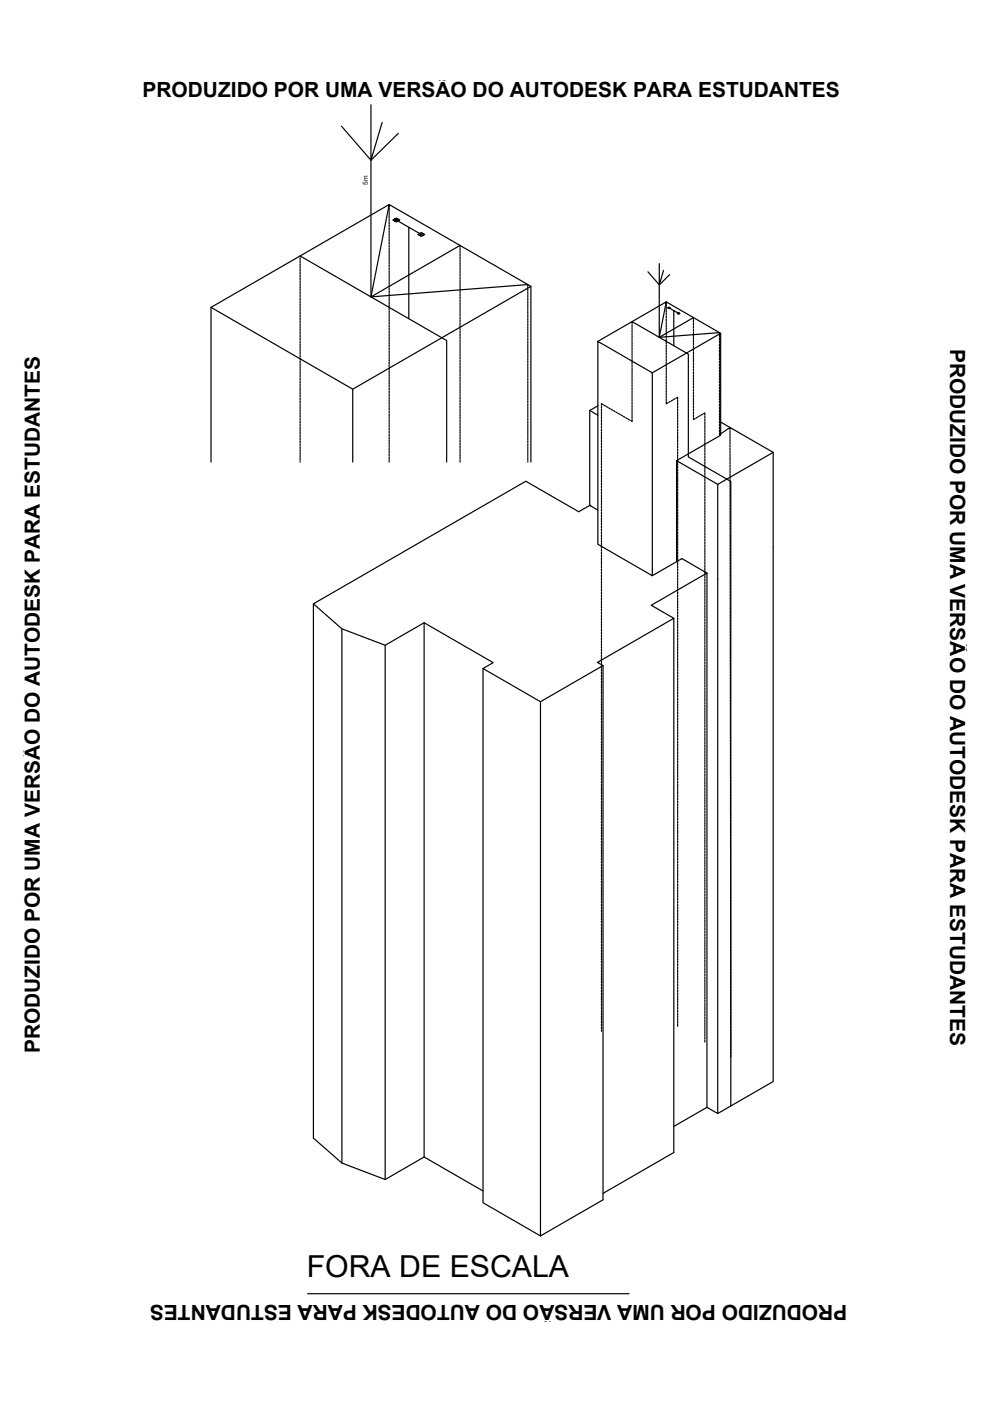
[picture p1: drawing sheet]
<svg xmlns="http://www.w3.org/2000/svg" width="210mm" height="297mm" viewBox="0 0 210 297" stroke-linecap="round" stroke-linejoin="round" font-family="sans-serif">
<!-- layer: estrutura -->
<g fill="none" stroke="#000" stroke-width=".25">
<path d="M44.7 65.2l30.1 17.3v15.5M44.7 65.2l37.8-21.8 30.1 17.3v37.3M44.7 65.2v32.8M112.6 60.7l-37.8 21.8M126.8 72.4l11.5 6.6v43.1l-11.5-6.7zM126.8 72.4l14.5-8.4 11.5 6.7v21.6l-9.3 5.4v21.4M152.8 70.7l-14.5 8.3M125 87l1.8 1M125 87v20.2M126.8 86l-1.8 1M143.5 97.7l8.7 5v133.4l-2.3-1.3M152.8 89.5l11.1 6.4v133.4l-11.7 6.8"/>
<path d="M163.9 95.9l-11.7 6.8M125 107.2l-2.3 1.3-11.2-6.5-45.1 26v113.3l6.1 5.3 9.2 3.5M125 107.2h.1M125 107.2l1.8 .9M66.4 128l6.1 5.3 9.2 3.5M72.5 133.3v113.3M89.9 132v113.3l-8.2 4.8M142.9 131.1v113.3l-15 8.6M149.9 121.5l-11.8 6.8 4.8 2.8-16.2 9.3 1.2 .7M149.9 121.5v113.3M149.9 121.5l-5.3-3.1-6.3 3.7M102.4 141.7v113.3l12.2 7"/>
<path d="M127.9 141.1v113.3l-13.3 7.6M127.9 141.1l-13.3 7.7M149.9 234.8l-7 4M81.7 250.1v-113.3l8.2-4.8 14.7 8.5-2.2 1.2 12.2 7.1v113.2M89.9 245.3l12.5 7.2"/>
</g>
<!-- layer: materiais -->
<g fill="none" stroke="#000" stroke-width=".25">
<path d="M72.4 26.8l6.3 7.2 5.8-5.7M78.7 22.2v11.8l2.3-8M78.7 34v28.9M83.7 46.4l.3-.2 .4 .2-.7 .5-.4-.2 .4-.3 3 1.8M83.7 46.9l.7-.5 .4 .3-.8 .4zM88.6 49.7l.7-.4 .4 .2-.7 .4zM89.7 49.9l-3-1.7v19.4M89.7 49.5l.4 .2-.8 .4-.3-.2 .3-.2M137.4 57.6l2.4 2.8 2.2-2.2M139.8 55.9v4.5l.9-3.1M139.8 60.4v11.1M141.7 65.2h.3l-.4 .1 .1-.1 1.2 .7"/>
<path d="M141.7 65.3l.3-.1 .1 .1-.3 .1zM143.6 66.4l.3-.1 .1 .1zM144 66.5l-1.1-.6v7.4M144 66.4h.2l-.3 .2-.2-.1 .2-.1"/>
</g>
<!-- layer: condutos -->
<g fill="none" stroke="#000" stroke-width=".25">
<path d="M63.6 54.5v-.2l15.1 8.6M63.6 54.7v.4M63.6 55.3v.4M63.6 55.9v.4M63.6 56.5v.4M63.6 57.1v.4M63.6 57.7v.4M63.6 58.3v.4M63.6 58.9v.4M63.6 59.5v.4M82.5 43.9v-.5l-3.8 19.5M82.5 44.1v.4"/>
<path d="M82.5 44.7v.4M82.5 45.3v.4M82.5 45.9v.4M82.5 46.5v.4M82.5 47.1v.4M82.5 47.7v.4M82.5 48.3v.4M82.5 48.9v.4M82.5 49.5v.4M82.5 50.1v.4M82.5 50.7v.4M82.5 51.3v.5"/>
<path d="M82.5 52v.4M82.5 52.6v.4M82.5 53.2v.4M82.5 53.8v.4M82.5 54.4v.4M82.5 55v.4M82.5 55.6v.4M82.5 56.2v.4M82.5 56.8v.4M82.5 57.4v.4M82.5 58v.4M82.5 58.6v.4"/>
<path d="M82.5 59.2v.4M82.5 59.8v.4M97.5 52.4v-.4l-18.8 10.9 16 9.3v25.8M97.5 52.6v.5M97.5 53.3v.4M97.5 53.9v.4M97.5 54.5v.4M97.5 55.1v.4M97.5 55.7v.4M97.5 56.3v.4M97.5 56.9v.4M97.5 57.5v.4"/>
<path d="M97.5 58.1v.4M97.5 58.7v.4M97.5 59.3v.4M97.5 59.9v.4M63.6 60.1v.4M63.6 60.7v.4M63.6 61.4v.4M63.6 62v.4M63.6 62.6v.4M63.6 63.2v.4M63.6 63.8v.4M63.6 64.4v.4"/>
<path d="M63.6 65v.4M63.6 65.6v.4M63.6 66.2v.4M63.6 66.8v.4M63.6 67.4v.4M63.6 68v.4M63.6 68.6v.4M63.6 69.2v.4M63.6 69.8v.4M63.6 70.5v.4M63.6 71.1v.4M63.6 71.7v.4"/>
<path d="M63.6 72.3v.4M63.6 72.9v.4M63.6 73.5v.4M63.6 74.1v.4M63.6 74.7v.4M63.6 75.3v.4M63.6 75.9v.4M63.6 76.5v.4M63.6 77.1v.4M63.6 77.7v.4M63.6 78.3v.4M63.6 78.9v.5"/>
<path d="M63.6 79.6v.4M82.5 60.4v.5M82.5 61.1v.4M82.5 61.7v.4M82.5 62.3v.4M82.5 62.9v.4M82.5 63.5v.4M82.5 64.1v.4M82.5 64.7v.4M82.5 65.3v.4M82.5 65.9v.4M82.5 66.5v.4"/>
<path d="M82.5 67.1v.4M82.5 67.7v.4M82.5 68.3v.4M82.5 68.9v.4M82.5 69.6v.4M82.5 70.2v.4M82.5 70.8v.4M82.5 71.4v.4M82.5 72v.4M82.5 72.6v.4M82.5 73.2v.4M82.5 73.8v.4"/>
<path d="M82.5 74.4v.4M82.5 75v.4M82.5 75.6v.4M82.5 76.2v.4M82.5 76.8v.4M82.5 77.4v.4M82.5 78v.5M82.5 78.7v.4M82.5 79.3v.4M82.5 79.9v.4M97.5 60.5v.4M97.5 61.1v.4"/>
<path d="M97.5 61.8v.4M97.5 62.4v.4M97.5 63v.4M97.5 63.6v.4M97.5 64.2v.4M97.5 64.8v.4M97.5 65.4v.4M97.5 66v.4M97.5 66.6v.4M97.5 67.2v.4M97.5 67.8v.4M97.5 68.4v.4"/>
<path d="M97.5 69v.4M97.5 69.6v.4M97.5 70.2v.5M97.5 70.9v.4M97.5 71.5v.4M97.5 72.1v.4M97.5 72.7v.4M97.5 73.3v.4M97.5 73.9v.4M97.5 74.5v.4M97.5 75.1v.4M97.5 75.7v.4"/>
<path d="M97.5 76.3v.4M97.5 76.9v.4M97.5 77.5v.4M97.5 78.1v.4M97.5 78.7v.4M97.5 79.4v.4M97.5 80v.4M111.9 60.5v-.2l-33.2 2.6M111.9 60.7v.4M111.9 61.3v.5M111.9 62v.4M111.9 62.6v.4"/>
<path d="M111.9 63.2v.4M111.9 63.8v.4M111.9 64.4v.4M111.9 65v.4M111.9 65.6v.4M111.9 66.2v.4M111.9 66.8v.4M111.9 67.4v.4M111.9 68v.4M111.9 68.6v.4M111.9 69.2v.4M111.9 69.8v.4"/>
<path d="M111.9 70.4v.5M111.9 71.1v.4M111.9 71.7v.4M111.9 72.3v.4M111.9 72.9v.4M111.9 73.5v.4M111.9 74.1v.4M111.9 74.7v.4M111.9 75.3v.4M111.9 75.9v.4M111.9 76.5v.4M111.9 77.1v.4"/>
<path d="M111.9 77.7v.4M111.9 78.3v.4M111.9 78.9v.5M111.9 79.6v.4M134 68.7v-.5l5.8 3.3M134 68.9v.4M134 69.5v.4M134 70.1v.4M134 70.7v.4M134 71.3v.4M134 71.9v.4M134 72.5v.4"/>
<path d="M134 73.1v.4M134 73.7v.4M134 74.3v.4M134 74.9v.4M134 75.5v.4M134 76.1v.4M134 76.7v.4M134 77.4v.4M134 78v.4M134 78.6v.4M134 79.2v.4M134 79.8v.4"/>
<path d="M141.3 64.4v-.4l-1.5 7.5M141.3 64.6v.4M141.3 65.2v.4M141.3 65.8v.4M141.3 66.4v.4M141.3 67v.4M141.3 67.6v.4M141.3 68.2v.4M141.3 68.8v.4M141.3 69.5v.4M141.3 70.1v.4M141.3 70.7v.4"/>
<path d="M141.3 71.3v.4M141.3 71.9v.4M141.3 72.5v.4M141.3 73.1v.4M141.3 73.7v.4M141.3 74.3v.4M141.3 74.9v.4M141.3 75.5v.4M141.3 76.1v.4M141.3 76.7v.4M141.3 77.3v.4M141.3 77.9v.4"/>
<path d="M141.3 78.6v.4M141.3 79.2v.4M141.3 79.8v.4M147 67.7v-.4l-7.2 4.2 6.1 3.6v21.8l9 5.2v132.4M147 67.9v.4M147 68.5v.4M147 69.1v.4M147 69.8v.4M147 70.4v.4M147 71v.4M147 71.6v.4M147 72.2v.4"/>
<path d="M147 72.8v.4M147 73.4v.4M147 74v.4M147 74.6v.4M147 75.2v.4M147 75.8v.4M147 76.4v.4M147 77v.4M147 77.6v.4M147 78.2v.4M147 78.9v.4M147 79.5v.4"/>
<path d="M152.5 70.9v-.4l-12.7 1M152.5 71.1v.4M152.5 71.7v.4M152.5 72.3v.4M152.5 72.9v.4M152.5 73.5v.4M152.5 74.1v.4M152.5 74.8v.4M152.5 75.4v.4M152.5 76v.4M152.5 76.6v.4M152.5 77.2v.4"/>
<path d="M152.5 77.8v.4M152.5 78.4v.4M152.5 79v.4M152.5 79.6v.4M63.6 80.2v.4M63.6 80.8v.4M63.6 81.4v.4M63.6 82v.4M63.6 82.6v.4M63.6 83.2v.4M63.6 83.8v.4M63.6 84.4v.4"/>
<path d="M63.6 85v.4M63.6 85.6v.4M63.6 86.2v.4M63.6 86.8v.4M63.6 87.4v.4M63.6 88v.5M63.6 88.7v.4M63.6 89.3v.4M63.6 89.9v.4M63.6 90.5v.4M63.6 91.1v.4M63.6 91.7v.4"/>
<path d="M63.6 92.3v.4M63.6 92.9v.4M63.6 93.5v.4M63.6 94.1v.4M63.6 94.7v.4M63.6 95.3v.4M63.6 95.9v.4M63.6 96.5v.5M63.6 97.2v.4M63.6 97.8v.2M82.5 80.5v.4M82.5 81.1v.4"/>
<path d="M82.5 81.7v.4M82.5 82.3v.4M82.5 82.9v.4M82.5 83.5v.4M82.5 84.1v.4M82.5 84.7v.4M82.5 85.3v.4M82.5 85.9v.4M82.5 86.5v.4M82.5 87.2v.4M82.5 87.8v.4M82.5 88.4v.4"/>
<path d="M82.5 89v.4M82.5 89.6v.4M82.5 90.2v.4M82.5 90.8v.4M82.5 91.4v.4M82.5 92v.4M82.5 92.6v.4M82.5 93.2v.4M82.5 93.8v.4M82.5 94.4v.4M82.5 95v.4M82.5 95.6v.5"/>
<path d="M82.5 96.3v.4M82.5 96.9v.4M82.5 97.5v.5M97.5 80.6v.4M97.5 81.2v.4M97.5 81.8v.4M97.5 82.4v.4M97.5 83v.4M97.5 83.6v.4M97.5 84.2v.4M97.5 84.8v.4M97.5 85.4v.4"/>
<path d="M97.5 86v.4M97.5 86.6v.4M97.5 87.2v.4M97.5 87.8v.5M97.5 88.5v.4M97.5 89.1v.4M97.5 89.7v.4M97.5 90.3v.4M97.5 90.9v.4M97.5 91.5v.4M97.5 92.1v.4M97.5 92.7v.4"/>
<path d="M97.5 93.3v.4M97.5 93.9v.4M97.5 94.5v.4M97.5 95.1v.4M97.5 95.7v.4M97.5 96.3v.4M97.5 97v.4M97.5 97.6v.4M111.9 80.2v.4M111.9 80.8v.4M111.9 81.4v.4M111.9 82v.4"/>
<path d="M111.9 82.6v.4M111.9 83.2v.4M111.9 83.8v.4M111.9 84.4v.4M111.9 85v.4M111.9 85.6v.4M111.9 86.2v.4M111.9 86.8v.4M111.9 87.4v.4M111.9 88v.5M111.9 88.7v.4M111.9 89.3v.4"/>
<path d="M111.9 89.9v.4M111.9 90.5v.4M111.9 91.1v.4M111.9 91.7v.4M111.9 92.3v.4M111.9 92.9v.4M111.9 93.5v.4M111.9 94.1v.4M111.9 94.7v.4M111.9 95.3v.4M111.9 95.9v.4M111.9 96.5v.5"/>
<path d="M111.9 97.2v.4M111.9 97.8v.2M127.5 86.1v.4M127.5 86.7v.4M127.5 87.3v.4M127.5 87.9v.4M127.5 88.5v.4M127.5 89.1v.4M127.5 89.7v.4M127.5 90.3v.4M127.5 90.9v.4M127.5 91.5v.4"/>
<path d="M127.5 92.2v.4M127.5 92.8v.4M127.5 93.4v.4M127.5 94v.4M127.5 94.6v.4M127.5 95.2v.4M127.5 95.8v.4M127.5 96.4v.4M127.5 97v.4M127.5 97.6v.4M127.5 98.2v.4M127.5 98.8v.4"/>
<path d="M127.5 99.4v.4M127.8 85.8l-.3-.2v.3M128 85.8l.3 .3M128.5 86.2l.3 .2M129 86.5l.4 .2M129.5 86.8l.4 .2M130.1 87.1l.3 .2M130.6 87.4l.3 .2M131.1 87.7l.4 .2M131.6 88l.4 .2M132.2 88.3l.3 .2M132.7 88.6l.3 .2"/>
<path d="M133.2 88.9l.4 .2M134 88.9v.4l-.3-.1M134 80.4v.4M134 81v.4M134 81.6v.4M134 82.2v.4M134 82.8v.4M134 83.4v.4M134 84v.4M134 84.6v.4M134 85.2v.4M134 85.8v.5"/>
<path d="M134 86.5v.4M134 87.1v.4M134 87.7v.4M134 88.3v.4M141.3 85.2v.4l.3-.2M141.3 80.4v.4M141.3 81v.4M141.3 81.6v.4M141.3 82.2v.4M141.3 82.8v.4M141.3 83.4v.4M141.3 84v.4"/>
<path d="M141.3 84.6v.4M142.1 85.1l-.3 .2M142.6 84.8l-.3 .2M143.2 84.5l-.4 .2M143.3 84.4l.4-.2v.5M143.7 84.9v.4M143.7 85.5v.4M143.7 86.1v.4M143.7 86.7v.4M143.7 87.3v.4M143.7 87.9v.4M143.7 88.5v.4"/>
<path d="M143.7 89.1v.4M143.7 89.7v.4M143.7 90.3v.4M143.7 90.9v.5M143.7 91.6v.4M143.7 92.2v.4M143.7 92.8v.4M143.7 93.4v.4M143.7 94v.4M143.7 94.6v.4M143.7 95.2v.4M143.7 95.8v.4"/>
<path d="M143.7 96.4v.4M143.7 97v.4M143.7 97.6v.4M143.7 98.2v.4M143.7 98.8v.4M143.7 99.4v.4M147 88.6v.3l.4-.1M147 80.1v.4M147 80.7v.4M147 81.3v.4M147 81.9v.4M147 82.5v.4"/>
<path d="M147 83.1v.4M147 83.7v.4M147 84.3v.4M147 84.9v.4M147 85.5v.4M147 86.1v.4M147 86.7v.4M147 87.3v.5M147 88v.4M147.9 88.5l-.4 .2M148.4 88.1l-.3 .2M148.9 87.8l-.3 .2"/>
<path d="M149.1 87.7l.3-.1v.4M149.4 88.2v.4M149.4 88.8v.4M149.4 89.4v.4M149.4 90v.4M149.4 90.6v.4M149.4 91.2v.4M149.4 91.8v.5M149.4 92.5v.4M149.4 93.1v.4M149.4 93.7v.4M149.4 94.3v.4"/>
<path d="M149.4 94.9v.4M149.4 95.5v.4M149.4 96.1v.4M149.4 96.7v.4M149.4 97.3v.4M149.4 97.9v.4M149.4 98.5v.4M149.4 99.1v.4M149.4 99.7v.4M152.5 80.2v.4M152.5 80.8v.4M152.5 81.4v.4"/>
<path d="M152.5 82v.4M152.5 82.6v.4M152.5 83.2v.4M152.5 83.9v.4M152.5 84.5v.4M152.5 85.1v.4M152.5 85.7v.4M152.5 86.3v.4M152.5 86.9v.4M152.5 87.5v.4M152.5 88.1v.4M152.5 88.7v.4"/>
<path d="M152.5 89.3v.4M152.5 89.9v.4M152.5 90.5v.4M152.5 91.1v.4M154.8 91.1v-.5l-2.3 1.5v-.4M154.8 91.3v.4M154.8 91.9v.4M154.8 92.5v.4M154.8 93.2v.4M154.8 93.8v.4M154.8 94.4v.4M154.8 95v.4"/>
<path d="M154.8 95.6v.4M154.8 96.2v.4M154.8 96.8v.4M154.8 97.4v.4M154.8 98v.4M154.8 98.6v.4M154.8 99.2v.4M154.8 99.8v.4M127.5 100v.4M127.5 100.6v.5M127.5 101.3v.4M127.5 101.9v.4"/>
<path d="M127.5 102.5v.4M127.5 103.1v.4M127.5 103.7v.4M127.5 104.3v.4M127.5 104.9v.4M127.5 105.5v.4M127.5 106.1v.4M127.5 106.7v.4M127.5 107.3v.4M127.5 107.9v.4M127.5 108.5v.4M127.5 109.1v.4"/>
<path d="M127.5 109.7v.5M127.5 110.4v.4M127.5 111v.4M127.5 111.6v.4M127.5 112.2v.4M127.5 112.8v.4M127.5 113.4v.4M127.5 114v.4M127.5 114.6v.4M127.5 115.2v.4M127.5 115.8v.4M127.5 116.4v.4"/>
<path d="M127.5 117v.4M127.5 117.6v.4M127.5 118.2v.4M127.5 118.8v.5M127.5 119.5v.4M143.7 100v.5M143.7 100.7v.4M143.7 101.3v.4M143.7 101.9v.4M143.7 102.5v.4M143.7 103.1v.4M143.7 103.7v.4"/>
<path d="M143.7 104.3v.4M143.7 104.9v.4M143.7 105.5v.4M143.7 106.1v.4M143.7 106.7v.4M143.7 107.3v.4M143.7 107.9v.4M143.7 108.5v.4M143.7 109.1v.5M143.7 109.8v.4M143.7 110.4v.4M143.7 111v.4"/>
<path d="M143.7 111.6v.4M143.7 112.2v.4M143.7 112.8v.4M143.7 113.4v.4M143.7 114v.4M143.7 114.6v.4M143.7 115.2v.4M143.7 115.8v.4M143.7 116.4v.4M143.7 117v.4M143.7 117.6v.4M143.7 118.2v.5"/>
<path d="M143.7 118.9v.4M143.7 119.5v.4M149.4 100.3v.4M149.4 101v.4M149.4 101.6v.4M149.4 102.2v.4M149.4 102.8v.4M149.4 103.4v.4M149.4 104v.4M149.4 104.6v.4M149.4 105.2v.4M149.4 105.8v.4"/>
<path d="M149.4 106.4v.4M149.4 107v.4M149.4 107.6v.4M149.4 108.2v.4M149.4 108.8v.4M149.4 109.4v.5M149.4 110.1v.4M149.4 110.7v.4M149.4 111.3v.4M149.4 111.9v.4M149.4 112.5v.4M149.4 113.1v.4"/>
<path d="M149.4 113.7v.4M149.4 114.3v.4M149.4 114.9v.4M149.4 115.5v.4M149.4 116.1v.4M149.4 116.7v.4M149.4 117.3v.4M149.4 117.9v.4M149.4 118.5v.5M149.4 119.2v.4M149.4 119.8v.4M154.8 100.4v.4"/>
<path d="M154.8 101v.4M154.8 101.6v.5M154.8 102.3v.4M154.8 102.9v.4M154.8 103.5v.4M154.8 104.1v.4M154.8 104.7v.4M154.8 105.3v.4M154.8 105.9v.4M154.8 106.5v.4M154.8 107.1v.4M154.8 107.7v.4"/>
<path d="M154.8 108.3v.4M154.8 108.9v.4M154.8 109.5v.4M154.8 110.1v.4M154.8 110.8v.4M154.8 111.4v.4M154.8 112v.4M154.8 112.6v.4M154.8 113.2v.4M154.8 113.8v.4M154.8 114.4v.4M154.8 115v.4"/>
<path d="M154.8 115.6v.4M154.8 116.2v.4M154.8 116.8v.4M154.8 117.4v.4M154.8 118v.4M154.8 118.6v.4M154.8 119.2v.5M154.8 119.9v.4M127.5 120.1v.4M127.5 120.7v.4M127.5 121.3v.4M127.5 121.9v.4"/>
<path d="M127.5 122.5v.4M127.5 123.1v.4M127.5 123.7v.4M127.5 124.3v.4M127.5 124.9v.4M127.5 125.5v.4M127.5 126.1v.4M127.5 126.7v.4M127.5 127.3v.4M127.5 127.9v.5M127.5 128.6v.4M127.5 129.2v.4"/>
<path d="M127.5 129.8v.4M127.5 130.4v.4M127.5 131v.4M127.5 131.6v.4M127.5 132.2v.4M127.5 132.8v.4M127.5 133.4v.4M127.5 134v.4M127.5 134.6v.4M127.5 135.2v.4M127.5 135.8v.4M127.5 136.4v.4"/>
<path d="M127.5 137.1v.4M127.5 137.7v.4M127.5 138.3v.4M127.5 138.9v.4M127.5 139.5v.4M143.7 120.1v.4M143.7 120.7v.4M143.7 121.3v.4M143.7 121.9v.4M143.7 122.5v.4M143.7 123.1v.4M143.7 123.7v.4"/>
<path d="M143.7 124.3v.4M143.7 124.9v.4M143.7 125.5v.4M143.7 126.1v.4M143.7 126.7v.4M143.7 127.3v.5M143.7 128v.4M143.7 128.6v.4M143.7 129.2v.4M143.7 129.8v.4M143.7 130.4v.4M143.7 131v.4"/>
<path d="M143.7 131.6v.4M143.7 132.2v.4M143.7 132.8v.4M143.7 133.4v.4M143.7 134v.4M143.7 134.6v.4M143.7 135.2v.4M143.7 135.8v.4M143.7 136.5v.4M143.7 137.1v.4M143.7 137.7v.4M143.7 138.3v.4"/>
<path d="M143.7 138.9v.4M143.7 139.5v.4M149.4 120.4v.4M149.4 121v.4M149.4 121.6v.4M149.4 122.2v.4M149.4 122.8v.4M149.4 123.4v.4M149.4 124v.4M149.4 124.6v.4M149.4 125.2v.4M149.4 125.8v.4"/>
<path d="M149.4 126.4v.4M149.4 127v.4M149.4 127.6v.5M149.4 128.3v.4M149.4 128.9v.4M149.4 129.5v.4M149.4 130.1v.4M149.4 130.7v.4M149.4 131.3v.4M149.4 131.9v.4M149.4 132.5v.4M149.4 133.1v.4"/>
<path d="M149.4 133.7v.4M149.4 134.3v.4M149.4 134.9v.4M149.4 135.5v.4M149.4 136.1v.4M149.4 136.8v.4M149.4 137.4v.4M149.4 138v.4M149.4 138.6v.4M149.4 139.2v.4M149.4 139.8v.4M154.8 120.5v.4"/>
<path d="M154.8 121.1v.4M154.8 121.7v.4M154.8 122.3v.4M154.8 122.9v.4M154.8 123.5v.4M154.8 124.1v.4M154.8 124.7v.4M154.8 125.3v.4M154.8 125.9v.4M154.8 126.5v.4M154.8 127.1v.4M154.8 127.7v.5"/>
<path d="M154.8 128.4v.4M154.8 129v.4M154.8 129.6v.4M154.8 130.2v.4M154.8 130.8v.4M154.8 131.4v.4M154.8 132v.4M154.8 132.6v.4M154.8 133.2v.4M154.8 133.8v.4M154.8 134.4v.4M154.8 135v.4"/>
<path d="M154.8 135.6v.4M154.8 136.2v.4M154.8 136.8v.5M154.8 137.5v.4M154.8 138.1v.4M154.8 138.7v.4M154.8 139.3v.4M154.8 139.9v.4M127.5 140.1v.4M127.5 140.7v.4M127.5 141.3v.4M127.5 141.9v.4"/>
<path d="M127.5 142.5v.4M127.5 143.1v.4M127.5 143.7v.4M127.5 144.3v.4M127.5 144.9v.4M127.5 145.5v.5M127.5 146.2v.4M127.5 146.8v.4M127.5 147.4v.4M127.5 148v.4M127.5 148.6v.4M127.5 149.2v.4"/>
<path d="M127.5 149.8v.4M127.5 150.4v.4M127.5 151v.4M127.5 151.6v.4M127.5 152.2v.4M127.5 152.8v.4M127.5 153.4v.4M127.5 154v.4M127.5 154.7v.4M127.5 155.3v.4M127.5 155.9v.4M127.5 156.5v.4"/>
<path d="M127.5 157.1v.4M127.5 157.7v.4M127.5 158.3v.4M127.5 158.9v.4M127.5 159.5v.4M143.7 140.1v.4M143.7 140.7v.4M143.7 141.3v.4M143.7 141.9v.4M143.7 142.5v.4M143.7 143.1v.4M143.7 143.7v.4"/>
<path d="M143.7 144.3v.4M143.7 144.9v.4M143.7 145.6v.4M143.7 146.2v.4M143.7 146.8v.4M143.7 147.4v.4M143.7 148v.4M143.7 148.6v.4M143.7 149.2v.4M143.7 149.8v.4M143.7 150.4v.4M143.7 151v.4"/>
<path d="M143.7 151.6v.4M143.7 152.2v.4M143.7 152.8v.4M143.7 153.4v.4M143.7 154v.5M143.7 154.7v.4M143.7 155.3v.4M143.7 155.9v.4M143.7 156.5v.4M143.7 157.1v.4M143.7 157.7v.4M143.7 158.3v.4"/>
<path d="M143.7 158.9v.4M143.7 159.5v.4M149.4 140.4v.4M149.4 141v.4M149.4 141.6v.4M149.4 142.2v.4M149.4 142.8v.4M149.4 143.4v.4M149.4 144v.4M149.4 144.6v.4M149.4 145.2v.4M149.4 145.9v.4"/>
<path d="M149.4 146.5v.4M149.4 147.1v.4M149.4 147.7v.4M149.4 148.3v.4M149.4 148.9v.4M149.4 149.5v.4M149.4 150.1v.4M149.4 150.7v.4M149.4 151.3v.4M149.4 151.9v.4M149.4 152.5v.4M149.4 153.1v.4"/>
<path d="M149.4 153.7v.4M149.4 154.3v.5M149.4 155v.4M149.4 155.6v.4M149.4 156.2v.4M149.4 156.8v.4M149.4 157.4v.4M149.4 158v.4M149.4 158.6v.4M149.4 159.2v.4M149.4 159.8v.4M154.8 140.5v.4"/>
<path d="M154.8 141.1v.4M154.8 141.7l.1 .4M154.9 142.3v.4M154.9 142.9v.4M154.9 143.5v.4M154.9 144.1v.4M154.9 144.7v.4M154.9 145.3v.5M154.9 146v.4M154.9 146.6v.4M154.9 147.2v.4M154.9 147.8v.4"/>
<path d="M154.9 148.4v.4M154.9 149v.4M154.9 149.6v.4M154.9 150.2v.4M154.9 150.8v.4M154.9 151.4v.4M154.9 152v.4M154.9 152.6v.4M154.9 153.2v.4M154.9 153.8v.4M154.9 154.4v.5M154.9 155.1v.4"/>
<path d="M154.9 155.7v.4M154.9 156.3v.4M154.9 156.9v.4M154.9 157.5v.4M154.9 158.1v.4M154.9 158.7v.4M154.9 159.3v.4M154.9 159.9v.4M127.5 160.1v.4M127.5 160.7v.4M127.5 161.3v.4M127.5 161.9v.4"/>
<path d="M127.5 162.5v.4M127.5 163.1v.5M127.5 163.8v.4M127.5 164.4v.4M127.5 165v.4M127.5 165.6v.4M127.5 166.2v.4M127.5 166.8v.4M127.5 167.4v.4M127.5 168v.4M127.5 168.6v.4M127.5 169.2v.4"/>
<path d="M127.5 169.8v.4M127.5 170.4v.4M127.5 171v.4M127.5 171.6v.4M127.5 172.3v.4M127.5 172.9v.4M127.5 173.5v.4M127.5 174.1v.4M127.5 174.7v.4M127.5 175.3v.4M127.5 175.9v.4M127.5 176.5v.4"/>
<path d="M127.5 177.1v.4M127.5 177.7v.4M127.5 178.3v.4M127.5 178.9v.4M127.5 179.5v.4M143.7 160.1v.4M143.7 160.7v.4M143.7 161.3v.4M143.7 161.9v.4M143.7 162.5v.4M143.7 163.1v.5M143.7 163.8v.4"/>
<path d="M143.7 164.4v.4M143.7 165v.4M143.7 165.6v.4M143.7 166.2v.4M143.7 166.8v.4M143.7 167.4v.4M143.7 168v.4M143.7 168.6v.4M143.7 169.2v.4M143.7 169.8v.4M143.7 170.4v.4M143.7 171v.4"/>
<path d="M143.7 171.6v.4M143.7 172.3v.4M143.7 172.9v.4M143.7 173.5v.4M143.7 174.1v.4M143.7 174.7v.4M143.7 175.3v.4M143.7 175.9v.4M143.7 176.5v.4M143.7 177.1v.4M143.7 177.7v.4M143.7 178.3v.4"/>
<path d="M143.7 178.9v.4M143.7 179.5v.4M149.4 160.4v.4M149.4 161v.4M149.4 161.6v.4M149.4 162.2v.4M149.4 162.8v.4M149.4 163.4v.5M149.4 164.1v.4M149.4 164.7v.4M149.4 165.3v.4M149.4 165.9v.4"/>
<path d="M149.4 166.5v.4M149.4 167.1v.4M149.4 167.7v.4M149.4 168.3v.4M149.4 168.9v.4M149.4 169.5v.4M149.4 170.1v.4M149.4 170.7v.4M149.4 171.3v.4M149.4 171.9v.4M149.4 172.5v.5M149.4 173.2v.4"/>
<path d="M149.4 173.8v.4M149.4 174.4v.4M149.4 175v.4M149.4 175.6v.4M149.4 176.2v.4M149.4 176.8v.4M149.4 177.4v.4M149.4 178v.4M149.4 178.6v.4M149.4 179.2v.4M149.4 179.8v.4M154.9 160.5v.4"/>
<path d="M154.9 161.1v.4M154.9 161.7v.4M154.9 162.3v.4M154.9 162.9v.4M154.9 163.6v.4M154.9 164.2v.4M154.9 164.8v.4M154.9 165.4v.4M154.9 166v.4M154.9 166.6v.4M154.9 167.2v.4M154.9 167.8v.4"/>
<path d="M154.9 168.4v.4M154.9 169v.4M154.9 169.6v.4M154.9 170.2v.4M154.9 170.8v.4M154.9 171.4v.4M154.9 172v.5M154.9 172.7v.4M154.9 173.3v.4M154.9 173.9v.4M154.9 174.5v.4M154.9 175.1v.4"/>
<path d="M154.9 175.7v.4M154.9 176.3v.4M154.9 176.9v.4M154.9 177.5v.4M154.9 178.1v.4M154.9 178.7v.4M154.9 179.3v.4M154.9 179.9v.4M127.5 180.1v.4M127.5 180.7v.5M127.5 181.4v.4M127.5 182v.4"/>
<path d="M127.5 182.6v.4M127.5 183.2v.4M127.5 183.8v.4M127.5 184.4v.4M127.5 185v.4M127.5 185.6v.4M127.5 186.2v.4M127.5 186.8v.4M127.5 187.4v.4M127.5 188v.4M127.5 188.6v.4M127.5 189.2v.4"/>
<path d="M127.5 189.9v.4M127.5 190.5v.4M127.5 191.1v.4M127.5 191.7v.4M127.5 192.3v.4M127.5 192.9v.4M127.5 193.5v.4M127.5 194.1v.4M127.5 194.7v.4M127.5 195.3v.4M127.5 195.9v.4M127.5 196.5v.4"/>
<path d="M127.5 197.1v.4M127.5 197.7v.4M127.5 198.3v.5M127.5 199v.4M127.5 199.6v.4M143.7 180.1v.4M143.7 180.7v.5M143.7 181.4v.4M143.7 182v.4M143.7 182.6v.4M143.7 183.2v.4M143.7 183.8v.4"/>
<path d="M143.7 184.4v.4M143.7 185v.4M143.7 185.6v.4M143.7 186.2v.4M143.7 186.8v.4M143.7 187.4v.4M143.7 188v.4M143.7 188.6v.4M143.7 189.2v.4M143.7 189.9v.4M143.7 190.5v.4M143.7 191.1v.4"/>
<path d="M143.7 191.7v.4M143.7 192.3v.4M143.7 192.9v.4M143.7 193.5v.4M143.7 194.1v.4M143.7 194.7v.4M143.7 195.3v.4M143.7 195.9v.4M143.7 196.5v.4M143.7 197.1v.4M143.7 197.7v.4M143.7 198.3v.5"/>
<path d="M143.7 199v.4M143.7 199.6v.4M149.4 180.4v.4M149.4 181v.4M149.4 181.6v.5M149.4 182.3v.4M149.4 182.9v.4M149.4 183.5v.4M149.4 184.1v.4M149.4 184.7v.4M149.4 185.3v.4M149.4 185.9v.4"/>
<path d="M149.4 186.5v.4M149.4 187.1v.4M149.4 187.7v.4M149.4 188.3v.4M149.4 188.9v.4M149.4 189.5v.4M149.4 190.1v.4M149.4 190.8v.4M149.4 191.4v.4M149.4 192v.4M149.4 192.6v.4M149.4 193.2v.4"/>
<path d="M149.4 193.8v.4M149.4 194.4v.4M149.4 195v.4M149.4 195.6v.4M149.4 196.2v.4M149.4 196.8v.4M149.4 197.4v.4M149.4 198v.4M149.4 198.6v.4M149.4 199.2v.5M149.4 199.9v.4M154.9 180.5v.4"/>
<path d="M154.9 181.1v.5M154.9 181.8v.4M154.9 182.4v.4M154.9 183v.4M154.9 183.6v.4M154.9 184.2v.4M154.9 184.8v.4M154.9 185.4v.4M154.9 186v.4M154.9 186.6v.4M154.9 187.2v.4M154.9 187.8v.4"/>
<path d="M154.9 188.4v.4M154.9 189v.4M154.9 189.6v.4M154.9 190.2v.5M154.9 190.9v.4M154.9 191.5v.4M154.9 192.1v.4M154.9 192.7v.4M154.9 193.3v.4M154.9 193.9v.4M154.9 194.5v.4M154.9 195.1v.4"/>
<path d="M154.9 195.7v.4M154.9 196.3v.4M154.9 196.9v.4M154.9 197.5v.4M154.9 198.1v.4M154.9 198.7v.4M154.9 199.3v.5M154.9 200v.4M127.5 200.2v.4M127.5 200.8v.4M127.5 201.4v.4M127.5 202v.4"/>
<path d="M127.5 202.6v.4M127.5 203.2v.4M127.5 203.8v.4M127.5 204.4v.4M127.5 205v.4M127.5 205.6v.4M127.5 206.2v.4M127.5 206.8v.4M127.5 207.4v.5M127.5 208.1v.4M127.5 208.7v.4M127.5 209.3v.4"/>
<path d="M127.5 209.9v.4M127.5 210.5v.4M127.5 211.1v.4M127.5 211.7v.4M127.5 212.3v.4M127.5 212.9v.4M127.5 213.5v.4M127.5 214.1v.4M127.5 214.7v.4M127.5 215.3v.4M127.5 215.9v.4M127.5 216.6v.4"/>
<path d="M127.5 217.2v.4M127.5 217.8v.4M127.5 218.4v.2M143.7 200.2v.4M143.7 200.8v.4M143.7 201.4v.4M143.7 202v.4M143.7 202.6v.4M143.7 203.2v.4M143.7 203.8v.4M143.7 204.4v.4M143.7 205v.4"/>
<path d="M143.7 205.6v.4M143.7 206.2v.4M143.7 206.8v.4M143.7 207.5v.4M143.7 208.1v.4M143.7 208.7v.4M143.7 209.3v.4M143.7 209.9v.4M143.7 210.5v.4M143.7 211.1v.4M143.7 211.7v.4M143.7 212.3v.4"/>
<path d="M143.7 212.9v.4M143.7 213.5v.4M143.7 214.1v.4M143.7 214.7v.4M143.7 215.3v.4M143.7 215.9v.5M143.7 216.6v.4M143.7 217.2v.4M149.4 200.5v.4M149.4 201.1v.4M149.4 201.7v.4M149.4 202.3v.4"/>
<path d="M149.4 202.9v.4M149.4 203.5v.4M149.4 204.1v.4M149.4 204.7v.4M149.4 205.3v.4M149.4 205.9v.4M149.4 206.5v.4M149.4 207.1v.4M149.4 207.7v.4M149.4 208.4v.4M149.4 209v.4M149.4 209.6v.4"/>
<path d="M149.4 210.2v.4M149.4 210.8v.4M149.4 211.4v.4M149.4 212v.4M149.4 212.6v.4M149.4 213.2v.4M149.4 213.8v.4M149.4 214.4v.4M149.4 215v.4M149.4 215.6v.4M149.4 216.2v.4M149.4 216.8v.5"/>
<path d="M149.4 217.5v.4M149.4 218.1v.4M149.4 218.7v.4M149.4 219.3v.4M149.4 219.9v.4M154.9 200.6v.4M154.9 201.2v.4M154.9 201.8v.4M154.9 202.4v.4M154.9 203v.4M154.9 203.6v.4M154.9 204.2v.4"/>
<path d="M154.9 204.8v.4M154.9 205.4v.4M154.9 206v.4M154.9 206.6v.4M154.9 207.2v.4M154.9 207.8v.4M154.9 208.4v.5M154.9 209.1v.4M154.9 209.7v.4M154.9 210.3v.4M154.9 210.9v.4M154.9 211.5v.4"/>
<path d="M154.9 212.1v.4M154.9 212.7v.4M154.9 213.3v.4M154.9 213.9v.4M154.9 214.5v.4M154.9 215.1v.4M154.9 215.7v.4M154.9 216.3v.4M154.9 216.9v.4M154.9 217.5v.5M154.9 218.2l.1 .4M155 218.8v.4"/>
<path d="M155 219.4v.4M155 220v.4M149.4 220.5v.4M155 220.6v.4M155 221.2v.4M155 221.8v.4M155 222.4v.4M155 223v.4M155 223.6v.5M65.2 274.3h68.2"/>
</g>
<text font-size="6.4" x="65" y="270.7">FORA DE ESCALA</text>
<g font-size="4.4">
<text x="30.2" y="20.6">PRODUZIDO POR UMA VERSÃO DO AUTODESK PARA ESTUDANTES</text>
<text x="201.4" y="73.9" transform="rotate(90 201.4 73.9)">PRODUZIDO POR UMA VERSÃO DO AUTODESK PARA ESTUDANTES</text>
<text x="8.4" y="223.3" transform="rotate(-90 8.4 223.3)">PRODUZIDO POR UMA VERSÃO DO AUTODESK PARA ESTUDANTES</text>
<text x="179.6" y="276.6" transform="rotate(-180 179.6 276.6)">PRODUZIDO POR UMA VERSÃO DO AUTODESK PARA ESTUDANTES</text>
</g>
<text font-size="1.4" x="78" y="39.2" transform="rotate(-90 78 39.2)">5m</text>
</svg>
